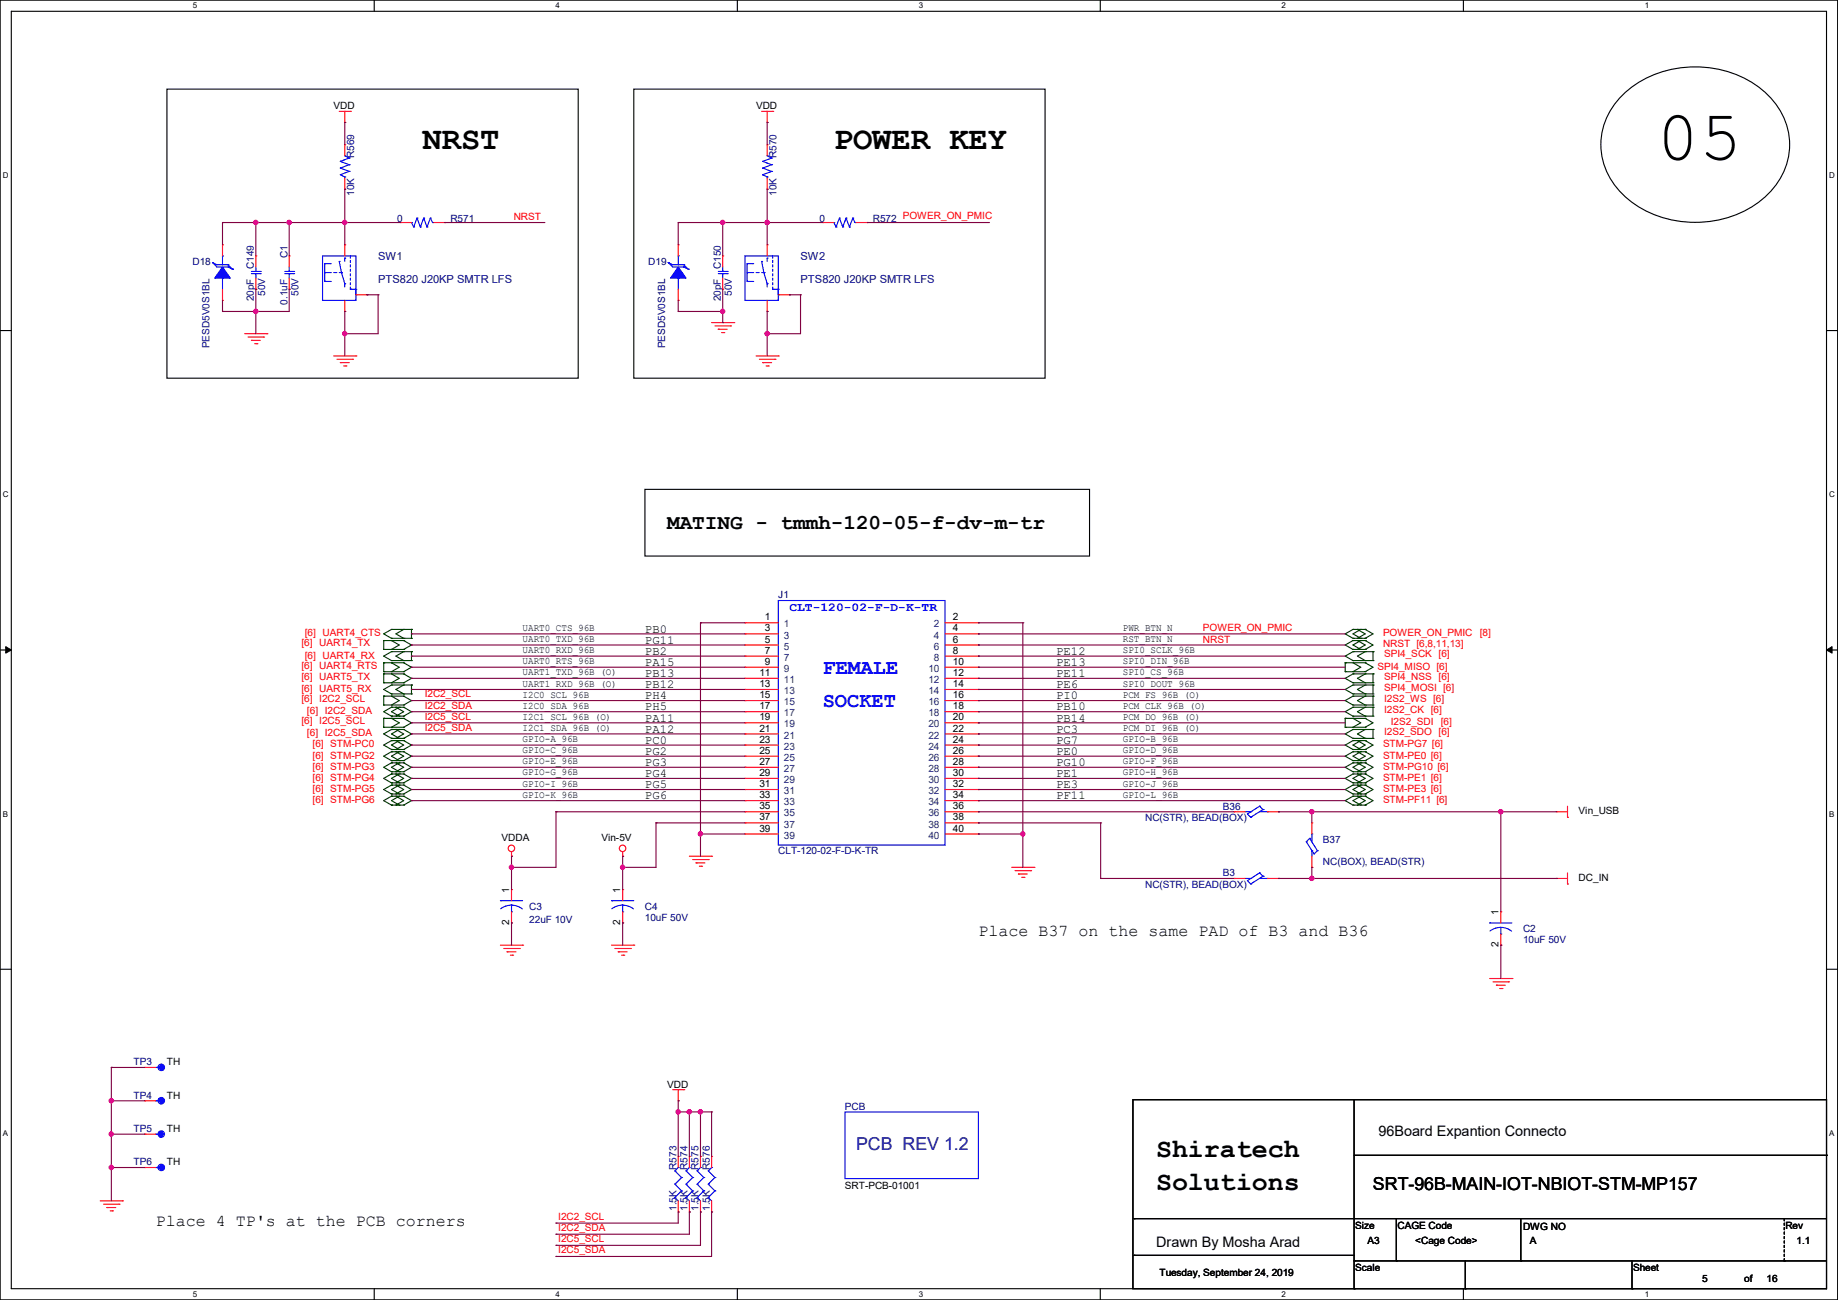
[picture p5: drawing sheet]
<svg xmlns="http://www.w3.org/2000/svg" width="420mm" height="297mm" viewBox="0 0 420 297" stroke-linecap="round" stroke-linejoin="round" font-family="sans-serif">
<path d="M0 0h419.9v297h-419.9zM2.6 2.6h414.8v291.8h-414.8z" fill="none" stroke="#000" stroke-width=".25"/>
<g fill="#fff">
<path d="M44 .3h1v2h-1z"/>
<path d="M44 294.7h1v2h-1z"/>
</g>
<path d="M85.5 0v2.6M85.5 294.4v2.6" fill="none" stroke="#000" stroke-width=".25"/>
<g fill="#fff">
<path d="M127 .3h.9v2h-.9z"/>
<path d="M127 294.7h.9v2h-.9z"/>
</g>
<path d="M168.5 0v2.6M168.5 294.4v2.6" fill="none" stroke="#000" stroke-width=".25"/>
<g fill="#fff">
<path d="M209.9 .3h1v2h-1z"/>
<path d="M209.9 294.7h1v2h-1z"/>
</g>
<path d="M251.4 0v2.6M251.4 294.4v2.6" fill="none" stroke="#000" stroke-width=".25"/>
<g fill="#fff">
<path d="M292.9 .3h.9v2h-.9z"/>
<path d="M292.9 294.7h.9v2h-.9z"/>
</g>
<path d="M334.4 0v2.6M334.4 294.4v2.6" fill="none" stroke="#000" stroke-width=".25"/>
<g fill="#fff">
<path d="M375.8 .3h1v2h-1z"/>
<path d="M375.8 294.7h1v2h-1z"/>
<path d="M.7 39h1.2v2h-1.2z"/>
<path d="M418 39h1.3v2h-1.3z"/>
<path d="M.7 112h1.2v2h-1.2z"/>
<path d="M418 112h1.3v2h-1.3z"/>
</g>
<path d="M0 75.5h2.6M417.4 75.5h2.5" fill="none" stroke="#000" stroke-width=".25"/>
<g fill="#fff">
<path d="M.7 185h1.2v1.9h-1.2z"/>
<path d="M418 185h1.2v1.9h-1.2z"/>
</g>
<path d="M0 148.5h2.6M417.4 148.5h2.5" fill="none" stroke="#000" stroke-width=".25"/>
<path d="M1.3 147.7l1.3 .8-1.3 .7zM417.4 148.5l1.2-.8v1.5z" fill="#000" stroke="#000" stroke-width=".23"/>
<g fill="#fff">
<path d="M.7 257.9h1.2v2h-1.2z"/>
<path d="M418 257.9h1.2v2h-1.2z"/>
</g>
<g fill="none" stroke="#000" stroke-width=".25">
<path d="M38.1 20.4h94v66h-94zM144.8 20.4h94v66h-94zM370.9 21.6a24.7 24.7 0 0 1 33 0 15.5 15.5 0 0 1-1.3 24 24.8 24.8 0 0 1-31.7-1.1 15.4 15.4 0 0 1 0-22.9zM147.4 111.8h101.6v15.2h-101.6zM0 221.4h2.6M417.4 221.4h2.5M258.9 251.2h158.5v43.2h-158.5zM309.4 251.2v43.2M259.1 278.4h.1M259.1 278.4h158.3M309.4 263.9h108M319.1 278.4v9.7"/>
<path d="M347.5 278.4v9.7M417.4 263.9h.1M259.1 286.8h.1M259.1 286.8h50.3M309.4 288.1h.1M309.4 294.4h.1M309.4 288.1h108M319.1 288.1h.1M334.8 294.4h.1M334.8 288.1v6.3M347.5 288.1h.1M372.9 294.4h.1"/>
<path d="M372.9 288.1v6.3"/>
</g>
<g fill="none" stroke="#f00" stroke-width=".25">
<path d="M77.5 25.4h2.6M78.8 28h.1M78.8 33.1h.1M78.8 25.4v2.6M78.8 33.1v2.5M80.1 25.4h.1M174 25.4h2.6M175.3 28h.1M175.3 33.1h.1M175.3 25.4v2.6M175.3 33.1v2.5M176.6 25.4h.1"/>
<path d="M50.8 55.9h.1M50.8 55.9v2.6M58.5 58.5h.1M58.5 58.5v2.5M66.1 58.5h.1M66.1 58.5v2.5M78.8 43.2h.1M78.8 55.9h.1M78.8 40.7v2.5M78.8 55.9v2.6M91.5 50.8h.1M91.5 50.8h2.5"/>
<path d="M99.1 50.8h2.5M101.6 50.8h.1M155 55.9h.1M155 55.9v2.6M165.1 58.5h.1M165.1 58.5v2.5M175.3 55.9h.1M175.3 43.2h.1M175.3 40.7v2.5M175.3 55.9v2.6M188 50.8h.1M188 50.8h2.5"/>
<path d="M195.6 50.8h2.6M198.2 50.8h.1M50.8 68.6h.1M50.8 66.1v2.5M55.9 76.2h5.1M56.7 77h3.5M57.4 77.8h.1M57.4 77.8h2.1M58.2 78.5h.5M58.5 66.1h.1M58.5 63.5v2.6M58.7 78.5h.1"/>
<path d="M60.2 77h.1M61 76.2h.1M66.1 66.1h.1M66.1 63.5v2.6M78.8 71.2h.1M78.8 68.6v2.6M81.3 67.4h2.6M83.9 67.4h.1M155 68.6h.1M155 66.1v2.5M162.6 73.7h5.1M163.4 74.5h3.5"/>
<path d="M164.1 75.2h.1M164.1 75.2h2.1M164.9 76h.5M165.1 66.1h.1M165.1 63.5v2.6M165.4 76h.1M166.9 74.5h.1M167.7 73.7h.1M175.3 71.2h.1M175.3 68.6v2.6M177.8 67.4h2.6M180.4 67.4h.1"/>
<path d="M76.2 81.3h5.1M77 82.1h3.6M77.8 82.8h.1M77.8 82.8h2M78.5 83.6h.5M79 83.6h.1M80.6 82.1h.1M81.3 81.3h.1M172.8 81.3h5M173.5 82.1h3.6M174.3 82.8h.1M174.3 82.8h2"/>
<path d="M175 83.6h.6M175.6 83.6h.1M177.1 82.1h.1M177.8 81.3h.1M170.2 142.3h.1M170.2 144.8h.1M170.2 147.4h.1M170.2 149.9h.1M170.2 152.4h.1M170.2 155h.1M170.2 157.5h.1M170.2 142.3h7.6"/>
<path d="M170.2 144.8h7.6M170.2 147.4h7.6M170.2 149.9h7.6M170.2 152.4h7.6M170.2 155h7.6M170.2 157.5h7.6M215.9 142.3h7.7M215.9 144.8h7.7M215.9 147.4h7.7M215.9 149.9h7.7M215.9 152.4h7.7M215.9 155h7.7"/>
<path d="M215.9 157.5h7.7M223.6 142.3h.1M223.6 144.8h.1M223.6 147.4h.1M223.6 149.9h.1M223.6 152.4h.1M223.6 155h.1M223.6 157.5h.1M170.2 160.1h.1M170.2 162.6h.1M170.2 165.1h.1M170.2 167.7h.1"/>
<path d="M170.2 170.2h.1M170.2 172.8h.1M170.2 175.3h.1M170.2 177.8h.1M170.2 160.1h7.6M170.2 162.6h7.6M170.2 165.1h7.6M170.2 167.7h7.6M170.2 170.2h7.6M170.2 172.8h7.6M170.2 175.3h7.6M170.2 177.8h7.6"/>
<path d="M215.9 160.1h7.7M215.9 162.6h7.7M215.9 165.1h7.7M215.9 167.7h7.7M215.9 170.2h7.7M215.9 172.8h7.7M215.9 175.3h7.7M215.9 177.8h7.7M223.6 160.1h.1M223.6 162.6h.1M223.6 165.1h.1M223.6 167.7h.1"/>
<path d="M223.6 170.2h.1M223.6 172.8h.1M223.6 175.3h.1M223.6 177.8h.1M116.9 195.6h.1M116.9 194.6v1M142.3 195.6h.1M142.3 194.6v1M157.5 195.6h5.1M158.3 196.4h3.5M159 197.1h.1M159 197.1h2.1"/>
<path d="M159.8 197.9h.5M160.3 197.9h.1M161.8 196.4h.1M162.6 195.6h.1M170.2 180.4h.1M170.2 182.9h.1M170.2 185.5h.1M170.2 188h.1M170.2 190.5h.1M170.2 185.5h7.6M170.2 180.4h7.6M170.2 182.9h7.6"/>
<path d="M170.2 188h7.6M170.2 190.5h7.6M215.9 185.5h7.7M215.9 180.4h7.7M215.9 182.9h7.7M215.9 188h7.7M215.9 190.5h7.7M223.6 180.4h.1M223.6 182.9h.1M223.6 185.5h.1M223.6 188h.1M223.6 190.5h.1"/>
<path d="M231.2 198.2h5.1M231.9 198.9h3.6M232.7 199.7h.1M232.7 199.7h2M235.5 198.9h.1M236.3 198.2h.1M282 185.5h.1M282 185.5h2.5M289.6 185.5h2.5M292.1 185.5h.1M299.8 198.2h.1M299.8 188h.1"/>
<path d="M299.8 188v2.5M299.8 195.6v2.6M355.6 185.5h.1M355.6 185.5h2.6M358.2 186.7h.1M358.2 184.2v2.5M358.2 199.4v2.6M114.3 215.9h5.1M115.1 216.7h3.6M115.9 217.5h.1M115.9 217.5h2M116.6 218.2h.5"/>
<path d="M116.9 203.2h.1M116.9 210.9h.1M116.9 203.2v2.6M116.9 208.3v2.6M117.1 218.2h.1M118.7 216.7h.1M119.4 215.9h.1M139.7 215.9h5.1M140.5 216.7h3.6M141.3 217.5h.1M141.3 217.5h2M142 218.2h.5"/>
<path d="M142.3 203.2h.1M142.3 210.9h.1M142.3 203.2v2.6M142.3 208.3v2.6M142.5 218.2h.1M144.1 216.7h.1M144.8 215.9h.1M233.5 200.4h.5M234 200.4h.1M282 200.7h.1M282 200.7h2.5M289.6 200.7h2.5"/>
<path d="M292.1 200.7h.1M342.9 208.3h.1M342.9 215.9h.1M342.9 208.3v2.6M342.9 213.4v2.5M355.6 200.7h.1M355.6 200.7h2.6M358.2 202h.1M340.4 223.6h5.1M341.2 224.3h3.5M341.9 225.1h.1M341.9 225.1h2.1"/>
<path d="M342.7 225.8h.5M343.2 225.8h.1M344.7 224.3h.1M345.5 223.6h.1M33.1 251.5h.1M33.1 259.1h.1M33.1 243.9h.1M33.1 251.5h2.5M33.1 259.1h2.5M33.1 243.9h2.5M153.7 249h2.6M155 251.5h.1"/>
<path d="M155 249v2.5M156.3 249h.1M22.9 274.4h5.1M23.7 275.1h3.5M24.4 275.9h.1M24.4 275.9h2.1M25.2 276.6h.5M25.7 276.6h.1M27.2 275.1h.1M28 274.4h.1M33.1 266.7h.1M33.1 266.7h2.5"/>
<path d="M155 276.9h.1M155 264.2h.1M155 264.2v2.5M155 274.4v2.5M157.5 276.9h.1M157.5 264.2h.1M157.5 264.2v2.5M157.5 274.4v2.5M160.1 276.9h.1M160.1 264.2h.1M160.1 264.2v2.5M160.1 274.4v2.5"/>
<path d="M162.6 276.9h.1M162.6 264.2h.1M162.6 264.2v2.5M162.6 274.4v2.5"/>
<circle cx="116.9" cy="193.8" r=".74"/>
<circle cx="142.3" cy="193.8" r=".74"/>
</g>
<g fill="none" stroke="#004000" stroke-width=".25">
<path d="M87.7 159h.1M87.7 151.4h.1M87.7 153.5h.1M87.7 146.3h.1M87.7 148.4h.1M87.7 154h.1M87.7 156h.1M87.7 146.3v2.1M87.7 151.4v2.1M87.7 154v2M87.7 159v2.1M87.7 159h4.5"/>
<path d="M87.7 154h4.5M87.7 156h4.5M87.7 146.3h4.5M87.7 148.4h4.5M87.7 151.4h4.5M87.7 153.5h4.5M89.5 159h.1M89.5 143.8h.1M89.5 145.8h.1M89.5 151.4h.1M89.5 153.5h.1M89.5 146.3h.1"/>
<path d="M89.5 148.4h.1M89.5 148.9h.1M89.5 150.9h.1M89.5 156.5h.1M89.5 158.5h.1M89.5 154h.1M89.5 156h.1M89.5 159l1.7 1.1-1.7 1M89.5 148.9h4.5M89.5 150.9h4.5M89.5 143.8h4.5M89.5 145.8h4.5"/>
<path d="M89.5 143.8l-1.8 1 1.8 1M89.5 151.4l1.7 1-1.7 1.1M89.5 146.3l1.7 1.1-1.7 1M89.5 148.9l-1.8 1 1.8 1M89.5 156.5l-1.8 1 1.8 1M89.5 156.5h4.5M89.5 158.5h4.5M89.5 154l1.7 1-1.7 1M92.2 159h.1M92.2 143.8h.1M92.2 145.8h.1M92.2 151.4h.1"/>
<path d="M92.2 153.5h.1M92.2 146.3h.1M92.2 148.4h.1M92.2 148.9h.1M92.2 150.9h.1M92.2 156.5h.1M92.2 158.5h.1M92.2 154h.1M92.2 156h.1M92.2 159l1.8 1.1-1.8 1M92.2 143.8l-1.7 1 1.7 1M92.2 151.4l1.8 1-1.8 1.1"/>
<path d="M92.2 146.3l1.8 1.1-1.8 1M92.2 148.9l-1.7 1 1.7 1M92.2 156.5l-1.7 1 1.7 1M92.2 154l1.8 1-1.8 1M94 143.8h.1M94 145.8h.1M94 148.9h.1M94 150.9h.1M94 156.5h.1M94 158.5h.1M94 143.8v2M94 148.9v2"/>
<path d="M94 156.5v2M307.4 151.4h.1M307.4 153.5h.1M307.4 151.4v2.1M307.4 151.4h4.6M307.4 153.5h4.6M309.2 148.9h.1M309.2 150.9h.1M309.2 154h.1M309.2 156h.1M309.2 159h.1M309.2 143.8h.1"/>
<path d="M309.2 145.8h.1M309.2 146.3h.1M309.2 148.4h.1M309.2 156.5h.1M309.2 158.5h.1M309.2 151.4h.1M309.2 153.5h.1M309.2 159h4.5M309.2 148.9l-1.8 1 1.8 1M309.2 148.9h4.5M309.2 150.9h4.5M309.2 154l-1.8 1 1.8 1"/>
<path d="M309.2 154h4.5M309.2 156h4.5M309.2 159l-1.8 1.1 1.8 1M309.2 143.8l-1.8 1 1.8 1M309.2 143.8h2.8M309.2 145.8h2.8M309.2 146.3l-1.8 1.1 1.8 1M309.2 146.3h2.8M309.2 148.4h2.8M309.2 156.5h4.5M309.2 158.5h4.5M309.2 156.5l-1.8 1 1.8 1"/>
<path d="M309.2 151.4l1.7 1-1.7 1.1M310.2 143.8h.1M310.2 145.8h.1M310.2 146.3h.1M310.2 148.4h.1M310.2 143.8l1.8 1-1.8 1M310.2 146.3l1.8 1.1-1.8 1M310.9 143.8h.1M310.9 145.8h.1M310.9 146.3h.1M310.9 148.4h.1M310.9 143.8l-1.7 1 1.7 1"/>
<path d="M310.9 146.3l-1.7 1.1 1.7 1M312 148.9h.1M312 150.9h.1M312 154h.1M312 156h.1M312 159h.1M312 143.8h.1M312 145.8h.1M312 146.3h.1M312 148.4h.1M312 156.5h.1M312 158.5h.1"/>
<path d="M312 151.4h.1M312 153.5h.1M312 148.9l-1.8 1 1.8 1M312 154l-1.8 1 1.8 1M312 159l-1.8 1.1 1.8 1M312 143.8l1.7 1-1.7 1M312 146.3l1.7 1.1-1.7 1M312 156.5l-1.8 1 1.8 1M312 151.4l1.7 1-1.7 1.1M313.7 148.9h.1M313.7 150.9h.1M313.7 154h.1"/>
<path d="M313.7 156h.1M313.7 159h.1M313.7 156.5h.1M313.7 158.5h.1M313.7 148.9v2M313.7 154v2M313.7 156.5v2M313.7 159v2.1M87.7 161.1h.1M87.7 164.1h.1M87.7 166.2h.1M87.7 164.1v2.1"/>
<path d="M87.7 161.1h4.5M87.7 164.1h4.5M87.7 166.2h4.5M89.5 161.6h.1M89.5 163.6h.1M89.5 166.7h.1M89.5 168.7h.1M89.5 161.1h.1M89.5 164.1h.1M89.5 166.2h.1M89.5 169.2h.1M89.5 171.2h.1"/>
<path d="M89.5 171.7h.1M89.5 173.8h.1M89.5 174.3h.1M89.5 176.3h.1M89.5 176.8h.1M89.5 178.9h.1M89.5 179.4h.1M89.5 161.6h2.7M89.5 163.6h2.7M89.5 161.6l-1.8 1 1.8 1M89.5 166.7h2.7M89.5 168.7h2.7"/>
<path d="M89.5 166.7l-1.8 1 1.8 1M89.5 164.1l1.7 1-1.7 1.1M89.5 169.2h2.7M89.5 171.2h2.7M89.5 169.2l-1.8 1 1.8 1M89.5 171.7h2.7M89.5 173.8h2.7M89.5 171.7l-1.8 1.1 1.8 1M89.5 174.3h2.7M89.5 176.3h2.7M89.5 174.3l-1.8 1 1.8 1M89.5 176.8h2.7"/>
<path d="M89.5 178.9h2.7M89.5 176.8l-1.8 1 1.8 1.1M89.5 179.4h2.7M89.5 179.4l-1.8 1 1.8 1M90.5 161.6h.1M90.5 163.6h.1M90.5 166.7h.1M90.5 168.7h.1M90.5 169.2h.1M90.5 171.2h.1M90.5 171.7h.1M90.5 173.8h.1"/>
<path d="M90.5 174.3h.1M90.5 176.3h.1M90.5 176.8h.1M90.5 178.9h.1M90.5 179.4h.1M90.5 161.6l1.7 1-1.7 1M90.5 166.7l1.7 1-1.7 1M90.5 169.2l1.7 1-1.7 1M90.5 171.7l1.7 1.1-1.7 1M90.5 174.3l1.7 1-1.7 1M90.5 176.8l1.7 1-1.7 1.1M90.5 179.4l1.7 1-1.7 1"/>
<path d="M91.2 161.6h.1M91.2 163.6h.1M91.2 166.7h.1M91.2 168.7h.1M91.2 169.2h.1M91.2 171.2h.1M91.2 171.7h.1M91.2 173.8h.1M91.2 174.3h.1M91.2 176.3h.1M91.2 176.8h.1M91.2 178.9h.1"/>
<path d="M91.2 179.4h.1M91.2 161.6l-1.7 1 1.7 1M91.2 166.7l-1.7 1 1.7 1M91.2 169.2l-1.7 1 1.7 1M91.2 171.7l-1.7 1.1 1.7 1M91.2 174.3l-1.7 1 1.7 1M91.2 176.8l-1.7 1 1.7 1.1M91.2 179.4l-1.7 1 1.7 1M92.2 161.6h.1M92.2 163.6h.1M92.2 166.7h.1M92.2 168.7h.1"/>
<path d="M92.2 161.1h.1M92.2 164.1h.1M92.2 166.2h.1M92.2 169.2h.1M92.2 171.2h.1M92.2 171.7h.1M92.2 173.8h.1M92.2 174.3h.1M92.2 176.3h.1M92.2 176.8h.1M92.2 178.9h.1M92.2 179.4h.1"/>
<path d="M92.2 161.6l1.8 1-1.8 1M92.2 166.7l1.8 1-1.8 1M92.2 164.1l1.8 1-1.8 1.1M92.2 169.2l1.8 1-1.8 1M92.2 171.7l1.8 1.1-1.8 1M92.2 174.3l1.8 1-1.8 1M92.2 176.8l1.8 1-1.8 1.1M92.2 179.4l1.8 1-1.8 1M307.4 164.1h.1M307.4 166.2h.1M307.4 164.1h4.6M307.4 166.2h4.6"/>
<path d="M307.4 164.1v2.1M309.2 169.2h.1M309.2 171.2h.1M309.2 171.7h.1M309.2 173.8h.1M309.2 174.3h.1M309.2 176.3h.1M309.2 176.8h.1M309.2 178.9h.1M309.2 161.6h.1M309.2 163.6h.1M309.2 166.7h.1"/>
<path d="M309.2 168.7h.1M309.2 164.1h.1M309.2 166.2h.1M309.2 161.1h.1M309.2 179.4h.1M309.2 161.6h4.5M309.2 163.6h4.5M309.2 166.7h4.5M309.2 168.7h4.5M309.2 161.1h4.5M309.2 169.2h2.8M309.2 171.2h2.8"/>
<path d="M309.2 171.7h2.8M309.2 173.8h2.8M309.2 174.3h2.8M309.2 176.3h2.8M309.2 176.8h2.8M309.2 178.9h2.8M309.2 179.4h2.8M309.2 169.2l-1.8 1 1.8 1M309.2 171.7l-1.8 1.1 1.8 1M309.2 174.3l-1.8 1 1.8 1M309.2 176.8l-1.8 1 1.8 1.1M309.2 161.6l-1.8 1 1.8 1"/>
<path d="M309.2 166.7l-1.8 1 1.8 1M309.2 164.1l1.7 1-1.7 1.1M309.2 179.4l-1.8 1 1.8 1M310.2 169.2h.1M310.2 171.2h.1M310.2 171.7h.1M310.2 173.8h.1M310.2 174.3h.1M310.2 176.3h.1M310.2 176.8h.1M310.2 178.9h.1M310.2 179.4h.1"/>
<path d="M310.2 169.2l1.8 1-1.8 1M310.2 171.7l1.8 1.1-1.8 1M310.2 174.3l1.8 1-1.8 1M310.2 176.8l1.8 1-1.8 1.1M310.2 179.4l1.8 1-1.8 1M310.9 169.2h.1M310.9 171.2h.1M310.9 171.7h.1M310.9 173.8h.1M310.9 174.3h.1M310.9 176.3h.1M310.9 176.8h.1"/>
<path d="M310.9 178.9h.1M310.9 179.4h.1M310.9 169.2l-1.7 1 1.7 1M310.9 171.7l-1.7 1.1 1.7 1M310.9 174.3l-1.7 1 1.7 1M310.9 176.8l-1.7 1 1.7 1.1M310.9 179.4l-1.7 1 1.7 1M312 169.2h.1M312 171.2h.1M312 171.7h.1M312 173.8h.1M312 174.3h.1"/>
<path d="M312 176.3h.1M312 176.8h.1M312 178.9h.1M312 161.6h.1M312 163.6h.1M312 166.7h.1M312 168.7h.1M312 164.1h.1M312 166.2h.1M312 161.1h.1M312 179.4h.1M312 169.2l1.7 1-1.7 1"/>
<path d="M312 171.7l1.7 1.1-1.7 1M312 174.3l1.7 1-1.7 1M312 176.8l1.7 1-1.7 1.1M312 161.6l-1.8 1 1.8 1M312 166.7l-1.8 1 1.8 1M312 164.1l1.7 1-1.7 1.1M312 179.4l1.7 1-1.7 1M313.7 161.6h.1M313.7 163.6h.1M313.7 166.7h.1M313.7 168.7h.1M313.7 161.1h.1"/>
<path d="M313.7 161.6v2M313.7 166.7v2M89.5 181.4h.1M89.5 181.9h.1M89.5 183.9h.1M89.5 181.4h2.7M89.5 181.9h2.7M89.5 183.9h2.7M89.5 181.9l-1.8 1 1.8 1M90.5 181.4h.1M90.5 181.9h.1M90.5 183.9h.1"/>
<path d="M90.5 181.9l1.7 1-1.7 1M91.2 181.4h.1M91.2 181.9h.1M91.2 183.9h.1M91.2 181.9l-1.7 1 1.7 1M92.2 181.4h.1M92.2 181.9h.1M92.2 183.9h.1M92.2 181.9l1.8 1-1.8 1M309.2 181.4h.1M309.2 181.9h.1M309.2 183.9h.1"/>
<path d="M309.2 181.4h2.8M309.2 181.9h2.8M309.2 183.9h2.8M309.2 181.9l-1.8 1 1.8 1M310.2 181.4h.1M310.2 181.9h.1M310.2 183.9h.1M310.2 181.9l1.8 1-1.8 1M310.9 181.4h.1M310.9 181.9h.1M310.9 183.9h.1M310.9 181.9l-1.7 1 1.7 1"/>
<path d="M312 181.4h.1M312 181.9h.1M312 183.9h.1M312 181.9l1.7 1-1.7 1"/>
</g>
<path d="M407.7 278.4v9.7M407.7 288.1h.1" fill="none" stroke="#000" stroke-width=".25" stroke-dasharray=".5"/>
<g fill="none" stroke="#00f" stroke-width=".25">
<path d="M77.8 39.9h.1M77.8 38.4h.1M77.8 36.9h.1M77.8 39.9l1 .5M77.8 38.4l2 .8M77.8 36.9l2 .7M78.8 35.6h.1M78.8 35.6l1 .5M79.8 39.2h.1M79.8 37.6h.1M79.8 36.1h.1M79.8 39.2l-2 .7"/>
<path d="M79.8 37.6l-2 .8M79.8 36.1l-2 .8M174.3 39.9h.1M174.3 38.4h.1M174.3 36.9h.1M174.3 39.9l1 .5M174.3 38.4l2 .8M174.3 36.9l2 .7M175.3 35.6h.1M175.3 35.6l1 .5M176.3 39.2h.1M176.3 37.6h.1"/>
<path d="M176.3 36.1h.1M176.3 39.2l-2 .7M176.3 37.6l-2 .8M176.3 36.1l-2 .8M48.6 60h.1M48.6 60l1 .5h2.5M48.6 60l1 1h2.5M50.8 58.5h.1M50.8 58.5v2M73.7 58.5h7.6v10.1h-7.6zM77.5 59.7h.1M77.5 59.7l.5 2.6"/>
<path d="M78.8 40.4h.1M78.8 59h.1M78.8 40.4v.3M78.8 59v.7M94 50.8h.1M94 50.8l.5 1.1M94.5 51.9h.1M95.3 49.8h.1M95.3 49.8l.8 2.1M95.3 49.8l-.8 2.1M96.1 51.9h.1M96.8 49.8h.1"/>
<path d="M96.8 49.8l.8 2.1M96.8 49.8l-.7 2.1M97.6 51.9h.1M98.3 49.8h.1M98.3 49.8l.5 1M98.3 49.8l-.7 2.1M98.8 50.8h.1M98.8 50.8h.3M152.7 60h.1M152.7 60l1 .5h2.6M152.7 60l1 1h2.6M155 58.5h.1"/>
<path d="M155 58.5v2M170.2 58.5h7.6v10.1h-7.6zM174 59.7h.1M174 59.7l.5 2.6M175.3 59h.1M175.3 40.4h.1M175.3 40.4v.3M175.3 59v.7M190.5 50.8h.1M190.5 50.8l.6 1.1M191.1 51.9h.1M191.8 49.8h.1"/>
<path d="M191.8 49.8l.8 2.1M191.8 49.8l-.7 2.1M192.6 51.9h.1M193.3 49.8h.1M193.3 49.8l.8 2.1M193.3 49.8l-.7 2.1M194.1 51.9h.1M194.9 49.8h.1M194.9 49.8l.5 1M194.9 49.8l-.8 2.1M195.4 50.8h.1M195.4 50.8h.2"/>
<path d="M50.8 63.5h.1M50.8 63.5v2.6M52.1 60.5h.1M52.1 61h.1M52.1 60.5l1 1M52.1 61l1 .5M53.1 61.5h.1M57.4 62h2.1M57.4 62.5h2.1M58.5 62h.1M58.5 62.5h.1M58.5 61v1"/>
<path d="M58.5 62.5v1M59.5 62h.1M59.5 62.5h.1M65.1 62h2M65.1 62.5h2M66.1 62h.1M66.1 62.5h.1M66.1 61v1M66.1 62.5v1M67.1 62h.1M67.1 62.5h.1M74.2 62.3h.1"/>
<path d="M74.2 64.3h.1M74.2 64.3h1.3M74.2 62.3h1.3M75.5 60.2h.1M75.5 64.3h.1M75.5 62.3h.1M75.5 60.2h-1.3v4.1M76.2 62.3h.6M76.8 62.3h.1M77.5 62.3h.5M78 62.3h.1M78 62.3l.8 2.5"/>
<path d="M78.8 64.8h.1M78.8 64.8v.8M80.1 66.1h1.2M81.3 66.1h.1M81.3 67.4h.1M81.3 66.1v1.3M155 63.5h.1M155 63.5v2.6M156.3 60.5h.1M156.3 61h.1M156.3 60.5l1 1M156.3 61l1 .5"/>
<path d="M157.3 61.5h.1M164.1 62h2.1M164.1 62.5h2.1M165.1 62h.1M165.1 62.5h.1M165.1 61v1M165.1 62.5v1M166.2 62h.1M166.2 62.5h.1M170.7 62.3h.1M170.7 64.3h.1M170.7 64.3h1.3"/>
<path d="M170.7 62.3h1.3M172 60.2h.1M172 64.3h.1M172 62.3h.1M172 60.2h-1.3v4.1M172.8 62.3h.5M173.3 62.3h.1M174 62.3h.5M174.5 62.3h.1M174.5 62.3l.8 2.5M175.3 64.8h.1M175.3 64.8v.8"/>
<path d="M176.6 66.1h1.2M177.8 66.1h.1M177.8 67.4h.1M177.8 66.1v1.3M177.8 137.2h38.1v55.9h-38.1zM284.5 185.5h1.3M285.8 186.7h.1M285.8 185.5h.1M287.8 199.4h.1M287.8 184.2h.1M287.8 199.4l-2.8 1.8 .8 .8M287.8 199.4l.8 .8"/>
<path d="M287.8 184.2l-2.8 1.8 .8 .7M287.8 184.2l.8 .8M287.8 185.5h1.8M288.6 185h.1M288.6 185l-2.8 1.7M289.6 185.5h.1M298.5 192.3h.1M298.5 192.3l1.8 2.8 .7-.7M299.3 191.6h.1M299.3 191.6l1.7 2.8M299.3 191.6l-.8 .7M299.8 194.4h.1"/>
<path d="M299.8 190.5h.1M299.8 190.5v1.8M299.8 194.4v1.2M301 194.4h.1M114.3 205.8h.1M114.3 205.8h5.1M116.9 206.8l1.5 .3 .9 .6M116.9 208.3h.1M116.9 206.8l-1.1 .1-1.4 .7M116.9 206.8v1.5M139.7 205.8h.1M139.7 205.8h5.1"/>
<path d="M142.3 206.8l1.5 .3 .9 .6M142.3 208.3h.1M142.3 206.8l-1.1 .1-1.4 .7M142.3 206.8v1.5M284.5 200.7h1.3M285.8 202h.1M285.8 200.7h.1M287.8 200.7h1.8M288.6 200.2h.1M288.6 200.2l-2.8 1.8M289.6 200.7h.1M340.4 210.9h.1"/>
<path d="M340.4 210.9h5.1M342.9 211.9l1.6 .3 .9 .5M342.9 213.4h.1M342.9 211.9l-1 .1-1.4 .7M342.9 211.9v1.5M35.6 251.5h.1M35.6 259.1h.1M35.6 243.9h.1M35.6 251.5h.5M35.6 259.1h.5M35.6 243.9h.5M193.1 254h30.5v15.3h-30.5z"/>
<path d="M35.6 266.7h.1M35.6 266.7h.5M154.2 273.6h.1M154.2 270.6h.1M154.2 267.5h.1M154.2 273.6l.8 .8M154.2 270.6l1.5 1.5M154.2 267.5l1.5 1.5M155 266.7h.1M155 266.7l-.8 .8M155.7 272.1h.1M155.7 269h.1"/>
<path d="M155.7 272.1l-1.5 1.5M155.7 269l-1.5 1.6M156.8 273.6h.1M156.8 270.6h.1M156.8 267.5h.1M156.8 273.6l.7 .8M156.8 270.6l1.5 1.5M156.8 267.5l1.5 1.5M157.5 266.7h.1M157.5 266.7l-.7 .8M158.3 272.1h.1M158.3 269h.1"/>
<path d="M158.3 272.1l-1.5 1.5M158.3 269l-1.5 1.6M159.3 273.6h.1M159.3 270.6h.1M159.3 267.5h.1M159.3 273.6l.8 .8M159.3 270.6l1.5 1.5M159.3 267.5l1.5 1.5M160.1 266.7h.1M160.1 266.7l-.8 .8M160.8 272.1h.1M160.8 269h.1"/>
<path d="M160.8 272.1l-1.5 1.5M160.8 269l-1.5 1.6M161.8 273.6h.1M161.8 270.6h.1M161.8 267.5h.1M161.8 273.6l.8 .8M161.8 270.6l1.6 1.5M161.8 267.5l1.6 1.5M162.6 266.7h.1M162.6 266.7l-.8 .8M163.4 272.1h.1M163.4 269h.1"/>
<path d="M163.4 272.1l-1.6 1.5M163.4 269l-1.6 1.6"/>
<circle cx="36.9" cy="243.9" r=".74"/>
<circle cx="36.9" cy="251.5" r=".74"/>
<circle cx="36.9" cy="259.1" r=".74"/>
<circle cx="36.9" cy="266.7" r=".74"/>
</g>
<g fill="#00f" stroke="#00f" stroke-width=".25">
<path d="M50.8 61l1.8 2.5h-3.5z" fill-rule="evenodd"/>
<path d="M155 61l1.8 2.5h-3.6z" fill-rule="evenodd"/>
<circle cx="36.9" cy="251.5" r=".49"/>
<circle cx="36.9" cy="266.7" r=".49"/>
<circle cx="36.9" cy="259.1" r=".49"/>
<circle cx="36.9" cy="243.9" r=".49"/>
</g>
<path d="M80.1 58.5v7.6M176.6 58.5v7.6M80.1 66.1h.1M176.6 66.1h.1" fill="none" stroke="#00f" stroke-width=".25" stroke-dasharray=".5"/>
<g fill="none" stroke="#800040" stroke-width=".25">
<path d="M78.8 28h.1M78.8 28v5.1M175.3 28h.1M175.3 28v5.1M50.8 50.8h.1M50.8 50.8h40.7M50.8 50.8v5.1M58.5 50.8h.1M58.5 50.8v7.7M66.1 50.8h.1M66.1 50.8v7.7M78.8 43.2h.1"/>
<path d="M78.8 50.8h.1M78.8 43.2v12.7M101.6 50.8h.1M101.6 50.8h22.9M155 50.8h.1M155 50.8v5.1M155 50.8h33M165.1 50.8h.1M165.1 50.8v7.7M175.3 43.2h.1M175.3 50.8h.1M175.3 43.2v12.7"/>
<path d="M198.2 50.8h.1M198.2 50.8h27.9M50.8 71.2h.1M50.8 68.6v2.6M58.5 66.1h.1M58.5 71.2h.1M58.5 66.1v10.1M66.1 66.1h.1M66.1 66.1v5.1h-15.3M78.8 71.2h.1M78.8 76.2h.1M78.8 71.2v10.1"/>
<path d="M83.9 67.4h.1M83.9 67.4h2.5M86.4 67.4h.1M86.4 67.4v8.8h-7.6M155 71.2h.1M155 68.6v2.6M155 71.2h10.1M165.1 71.2h.1M165.1 73.7h.1M165.1 66.1v7.6M175.3 71.2h.1M175.3 76.2h.1"/>
<path d="M175.3 71.2v10.1M180.4 67.4h.1M180.4 67.4h2.5M182.9 67.4h.1M182.9 67.4v8.8h-7.6M94 144.8h.1M94 147.4h.1M94 149.9h.1M94 152.4h.1M94 155h.1M94 157.5h.1M94 144.8h76.2"/>
<path d="M94 147.4h76.2M94 149.9h76.2M94 152.4h76.2M94 155h76.2M94 157.5h76.2M160.1 142.3h.1M160.1 142.3v53.3M160.1 142.3h10.1M223.6 142.3h.1M223.6 144.8h.1M223.6 147.4h.1M223.6 149.9h.1"/>
<path d="M223.6 152.4h.1M223.6 155h.1M223.6 157.5h.1M223.6 142.3h10.1M223.6 144.8h83.8M223.6 147.4h83.8M223.6 149.9h83.8M223.6 152.4h83.8M223.6 155h83.8M223.6 157.5h83.8M233.7 142.3h.1M233.7 142.3v55.9"/>
<path d="M94 160.1h.1M94 162.6h.1M94 165.1h.1M94 167.7h.1M94 170.2h.1M94 172.8h.1M94 175.3h.1M94 177.8h.1M94 160.1h76.2M94 162.6h76.2M94 165.1h76.2M94 167.7h76.2"/>
<path d="M94 170.2h76.2M94 172.8h76.2M94 175.3h76.2M94 177.8h76.2M223.6 160.1h.1M223.6 162.6h.1M223.6 165.1h.1M223.6 167.7h.1M223.6 170.2h.1M223.6 172.8h.1M223.6 175.3h.1M223.6 177.8h.1"/>
<path d="M223.6 160.1h83.8M223.6 162.6h83.8M223.6 165.1h83.8M223.6 167.7h83.8M223.6 170.2h83.8M223.6 172.8h83.8M223.6 175.3h83.8M223.6 177.8h83.8M94 180.4h.1M94 182.9h.1M94 180.4h76.2M94 182.9h76.2"/>
<path d="M116.9 198.2h.1M116.9 195.6h.1M116.9 195.6v7.6M127 185.5h.1M127 185.5h43.2M127 185.5v12.7h-10.1M142.3 198.2h.1M142.3 195.6h.1M142.3 195.6v7.6M149.9 188h.1M149.9 188v10.2h-7.6M149.9 188h20.3"/>
<path d="M160.1 190.5h.1M160.1 190.5h10.1M223.6 190.5h.1M223.6 180.4h.1M223.6 182.9h.1M223.6 185.5h.1M223.6 188h.1M223.6 190.5h10.1M223.6 180.4h83.8M223.6 182.9h83.8M223.6 185.5h58.4M223.6 188h27.9"/>
<path d="M233.7 190.5h.1M251.5 188h.1M251.5 188v12.7M292.1 185.5h.1M292.1 185.5h63.5M299.8 198.2h.1M299.8 185.5h.1M299.8 185.5v2.5M299.8 198.2v2.5M342.9 185.5h.1M342.9 185.5v22.8M116.9 210.9h.1"/>
<path d="M116.9 210.9v5M142.3 210.9h.1M142.3 210.9v5M251.5 200.7h.1M251.5 200.7h30.5M292.1 200.7h.1M292.1 200.7h63.5M342.9 215.9h.1M342.9 215.9v7.7M355.6 200.7h.1M25.4 243.9h.1M25.4 251.5h.1"/>
<path d="M25.4 259.1h.1M25.4 243.9v30.5M25.4 243.9h7.7M25.4 251.5h7.7M25.4 259.1h7.7M155 251.5h.1M155 254h.1M155 251.5v12.7M155 254h7.6M157.5 254h.1M157.5 254v10.2M160.1 254h.1"/>
<path d="M160.1 254v10.2M162.6 254h.1M162.6 254v10.2M25.4 266.7h.1M25.4 266.7h7.7M127 279.4h.1M155 276.9h.1M155 276.9v2.5h-28M157.5 276.9h.1M157.5 276.9v5.1h-30.5M160.1 276.9h.1M160.1 276.9v7.6h-33.1"/>
<path d="M162.6 276.9h.1M162.6 276.9v10.2h-35.6M127 282h.1M127 284.5h.1M127 287.1h.1"/>
</g>
<g fill="#f0f" stroke="#f0f" stroke-width=".25">
<circle cx="160" cy="190.5" r=".49"/>
<circle cx="116.9" cy="198.1" r=".49"/>
<circle cx="142.3" cy="198.1" r=".49"/>
<circle cx="233.7" cy="190.5" r=".49"/>
<circle cx="155" cy="254" r=".49"/>
<circle cx="160" cy="254" r=".49"/>
<circle cx="157.5" cy="254" r=".49"/>
<circle cx="66.1" cy="50.8" r=".49"/>
<circle cx="78.8" cy="50.8" r=".49"/>
<circle cx="175.3" cy="50.8" r=".49"/>
<circle cx="25.4" cy="251.5" r=".49"/>
<circle cx="25.4" cy="266.7" r=".49"/>
<circle cx="25.4" cy="259.1" r=".49"/>
<circle cx="175.3" cy="76.2" r=".49"/>
<circle cx="78.8" cy="76.2" r=".49"/>
<circle cx="299.7" cy="200.7" r=".49"/>
<circle cx="342.9" cy="185.4" r=".49"/>
<circle cx="299.7" cy="185.4" r=".49"/>
<circle cx="165.1" cy="71.1" r=".49"/>
<circle cx="165.1" cy="50.8" r=".49"/>
<circle cx="58.4" cy="50.8" r=".49"/>
<circle cx="58.4" cy="71.1" r=".49"/>
</g>
<text font-size="16.3" x="378.5" y="36.4">05</text>
<g font-size="7.4">
<text x="96.6" y="34.1">NRST</text>
<text x="190.5" y="34.1">POWER KEY</text>
</g>
<g font-size="6.1">
<text x="264.2" y="264.2">Shiratech</text>
<text x="264.2" y="271.9">Solutions</text>
</g>
<text font-size="4.8" x="152.4" y="120.9">MATING - tmmh-120-05-f-dv-m-tr</text>
<g font-size="4.8" fill="#00f">
<text x="188" y="154">FEMALE</text>
<text x="188" y="161.6">SOCKET</text>
</g>
<text font-size="4.1" fill="#000080" x="195.6" y="262.8">PCB REV 1.2</text>
<text font-size="4.1" x="313.7" y="271.9">SRT-96B-MAIN-IOT-NBIOT-STM-MP157</text>
<g font-size="3.8">
<text x="223.6" y="214">Place B37 on the same PAD of B3 and B36</text>
<text x="35.6" y="280">Place 4 TP's at the PCB corners</text>
</g>
<g font-size="3.3">
<text x="315" y="259.5">96Board Expantion Connecto</text>
<text x="264.2" y="284.9">Drawn By Mosha Arad</text>
</g>
<text font-size="2.8" fill="#00f" x="180.4" y="139.5">CLT-120-02-F-D-K-TR</text>
<g font-size="2.8">
<text x="147.4" y="144.5">PB0</text>
<text x="147.4" y="149.6">PB2</text>
<text x="147.4" y="147.1">PG11</text>
<text x="241.3" y="149.6">PE12</text>
<text x="147.4" y="154.7">PB13</text>
<text x="147.4" y="152.1">PA15</text>
<text x="241.3" y="152.1">PE13</text>
<text x="241.3" y="154.7">PE11</text>
<text x="147.4" y="159.8">PH4</text>
<text x="147.4" y="157.2">PB12</text>
<text x="241.3" y="157.2">PE6</text>
<text x="241.3" y="159.8">PI0</text>
<text x="147.4" y="167.4">PA12</text>
<text x="147.4" y="164.8">PA11</text>
<text x="147.4" y="162.3">PH5</text>
<text x="241.3" y="167.4">PC3</text>
<text x="241.3" y="164.8">PB14</text>
<text x="241.3" y="162.3">PB10</text>
<text x="147.4" y="169.9">PC0</text>
<text x="147.4" y="172.5">PG2</text>
<text x="241.3" y="172.5">PE0</text>
<text x="241.3" y="169.9">PG7</text>
<text x="147.4" y="177.5">PG4</text>
<text x="147.4" y="175">PG3</text>
<text x="241.3" y="177.5">PE1</text>
<text x="241.3" y="175">PG10</text>
<text x="147.4" y="182.6">PG6</text>
<text x="147.4" y="180.1">PG5</text>
<text x="241.3" y="180.1">PE3</text>
<text x="241.3" y="182.6">PF11</text>
</g>
<g font-size="2.5" fill="#000080">
<text x="86.4" y="59.5">SW1</text>
<text x="182.9" y="59.5">SW2</text>
<text x="86.4" y="64.6">PTS820 J20KP SMTR LFS</text>
<text x="182.9" y="64.6">PTS820 J20KP SMTR LFS</text>
</g>
<g font-size="2.3">
<text x="76.2" y="25">VDD</text>
<text x="172.8" y="25">VDD</text>
<text x="174.8" y="141.7">1</text>
<text x="217.7" y="141.7">2</text>
<text x="119.4" y="144.1">UART0_CTS_96B</text>
<text x="119.4" y="146.7">UART0_TXD_96B</text>
<text x="119.4" y="149.2">UART0_RXD_96B</text>
<text x="174.8" y="144.3">3</text>
<text x="174.8" y="146.8">5</text>
<text x="174.8" y="149.4">7</text>
<text x="217.7" y="144.3">4</text>
<text x="217.7" y="146.8">6</text>
<text x="217.7" y="149.4">8</text>
<text x="256.6" y="144.1">PWR_BTN_N</text>
<text x="256.6" y="146.7">RST_BTN_N</text>
<text x="256.6" y="149.2">SPI0_SCLK_96B</text>
<text x="119.4" y="151.8">UART0_RTS_96B</text>
<text x="119.4" y="154.3">UART1_TXD_96B (O)</text>
<text x="173.5" y="154.4">11</text>
<text x="174.8" y="151.9">9</text>
<text x="217.7" y="151.9">10</text>
<text x="217.7" y="154.4">12</text>
<text x="256.6" y="151.8">SPI0_DIN_96B</text>
<text x="256.6" y="154.3">SPI0_CS_96B</text>
<text x="119.4" y="159.4">I2C0_SCL_96B</text>
<text x="119.4" y="156.8">UART1_RXD_96B (O)</text>
<text x="119.4" y="161.9">I2C0_SDA_96B</text>
<text x="173.5" y="157">13</text>
<text x="173.5" y="159.5">15</text>
<text x="217.7" y="157">14</text>
<text x="217.7" y="159.5">16</text>
<text x="256.6" y="156.8">SPI0_DOUT_96B</text>
<text x="256.6" y="159.4">PCM_FS_96B (O)</text>
<text x="256.6" y="161.9">PCM_CLK_96B (O)</text>
<text x="119.4" y="164.5">I2C1_SCL_96B (O)</text>
<text x="119.4" y="167">I2C1_SDA_96B (O)</text>
<text x="173.5" y="162.1">17</text>
<text x="173.5" y="164.6">19</text>
<text x="173.5" y="167.1">21</text>
<text x="217.7" y="162.1">18</text>
<text x="217.7" y="164.6">20</text>
<text x="217.7" y="167.1">22</text>
<text x="256.6" y="164.5">PCM_DO_96B (O)</text>
<text x="256.6" y="167">PCM_DI_96B (O)</text>
<text x="119.4" y="169.5">GPIO-A_96B</text>
<text x="119.4" y="172.1">GPIO-C_96B</text>
<text x="173.5" y="169.7">23</text>
<text x="173.5" y="172.2">25</text>
<text x="217.7" y="169.7">24</text>
<text x="217.7" y="172.2">26</text>
<text x="256.6" y="169.5">GPIO-B_96B</text>
<text x="256.6" y="172.1">GPIO-D_96B</text>
<text x="119.4" y="174.6">GPIO-E_96B</text>
<text x="119.4" y="177.2">GPIO-G_96B</text>
<text x="119.4" y="179.7">GPIO-I_96B</text>
<text x="173.5" y="174.8">27</text>
<text x="173.5" y="177.3">29</text>
<text x="173.5" y="179.8">31</text>
<text x="217.7" y="174.8">28</text>
<text x="217.7" y="177.3">30</text>
<text x="217.7" y="179.8">32</text>
<text x="256.6" y="174.6">GPIO-F_96B</text>
<text x="256.6" y="177.2">GPIO-H_96B</text>
<text x="256.6" y="179.7">GPIO-J_96B</text>
<text x="119.4" y="182.2">GPIO-K_96B</text>
<text x="173.5" y="182.4">33</text>
<text x="173.5" y="184.9">35</text>
<text x="217.7" y="182.4">34</text>
<text x="217.7" y="184.9">36</text>
<text x="256.6" y="182.2">GPIO-L_96B</text>
<text x="173.5" y="187.5">37</text>
<text x="173.5" y="190">39</text>
<text x="217.7" y="187.5">38</text>
<text x="217.7" y="190">40</text>
<text x="360.7" y="186">Vin_USB</text>
<text x="114.6" y="192.1">VDDA</text>
<text x="137.5" y="192.1">Vin-5V</text>
<text x="360.7" y="201.3">DC_IN</text>
<text x="116.3" y="204" transform="rotate(-90 116.3 204)">1</text>
<text x="141.7" y="204" transform="rotate(-90 141.7 204)">1</text>
<text x="342.4" y="209.1" transform="rotate(-90 342.4 209.1)">1</text>
<text x="116.3" y="211.4" transform="rotate(-90 116.3 211.4)">2</text>
<text x="141.7" y="211.4" transform="rotate(-90 141.7 211.4)">2</text>
<text x="342.4" y="216.5" transform="rotate(-90 342.4 216.5)">2</text>
<text x="38.1" y="243.4">TH</text>
<text x="38.1" y="251">TH</text>
<text x="152.4" y="248.5">VDD</text>
<text x="38.1" y="258.7">TH</text>
<text x="38.1" y="266.3">TH</text>
<text x="193.1" y="271.6">SRT-PCB-01001</text>
<text x="309.7" y="280.8">Size</text>
<text x="319.3" y="280.8">CAGE Code</text>
<text x="348" y="281">DWG NO</text>
<text x="408" y="280.8">Rev</text>
<text x="312.5" y="284.3">A3</text>
<text x="323.4" y="284.3">&lt;Cage Code&gt;</text>
<text x="349.6" y="284.3">A</text>
<text x="410.5" y="284.3">1.1</text>
<text x="265" y="291.4">Tuesday, September 24, 2019</text>
<text x="309.7" y="290.4">Scale</text>
<text x="373.2" y="290.4">Sheet</text>
<text x="388.9" y="292.9">5</text>
<text x="398.6" y="292.9">of</text>
<text x="403.7" y="292.9">16</text>
</g>
<g font-size="2.3" fill="#000080">
<text x="80.9" y="36.1" transform="rotate(-90 80.9 36.1)">R569</text>
<text x="177.4" y="36.1" transform="rotate(-90 177.4 36.1)">R570</text>
<text x="80.9" y="44.7" transform="rotate(-90 80.9 44.7)">10K</text>
<text x="177.4" y="44.7" transform="rotate(-90 177.4 44.7)">10K</text>
<text x="90.7" y="50.6">0</text>
<text x="102.9" y="50.6">R571</text>
<text x="187.2" y="50.6">0</text>
<text x="199.4" y="50.6">R572 POWER_ON_PMIC</text>
<text x="65.7" y="59" transform="rotate(-90 65.7 59)">C1</text>
<text x="44" y="60.5">D18</text>
<text x="58" y="61.5" transform="rotate(-90 58 61.5)">C149</text>
<text x="148.1" y="60.5">D19</text>
<text x="164.7" y="61.5" transform="rotate(-90 164.7 61.5)">C150</text>
<text x="58" y="68.9" transform="rotate(-90 58 68.9)">20pF</text>
<text x="60.6" y="67.6" transform="rotate(-90 60.6 67.6)">50V</text>
<text x="65.7" y="69.6" transform="rotate(-90 65.7 69.6)">0.1uF</text>
<text x="68.2" y="67.6" transform="rotate(-90 68.2 67.6)">50V</text>
<text x="164.7" y="68.9" transform="rotate(-90 164.7 68.9)">20pF</text>
<text x="167.3" y="67.6" transform="rotate(-90 167.3 67.6)">50V</text>
<text x="47.9" y="79.5" transform="rotate(-90 47.9 79.5)">PESD5V0S1BL</text>
<text x="152" y="79.5" transform="rotate(-90 152 79.5)">PESD5V0S1BL</text>
<text x="177.8" y="136.7">J1</text>
<text x="279.4" y="185">B36</text>
<text x="261.7" y="187.5">NC(STR), BEAD(BOX)</text>
<text x="177.8" y="195.2">CLT-120-02-F-D-K-TR</text>
<text x="302.3" y="192.6">B37</text>
<text x="302.3" y="197.7">NC(BOX), BEAD(STR)</text>
<text x="261.7" y="202.8">NC(STR), BEAD(BOX)</text>
<text x="279.4" y="200.2">B3</text>
<text x="120.9" y="207.9">C3</text>
<text x="147.4" y="207.9">C4</text>
<text x="120.9" y="210.9">22uF 10V</text>
<text x="147.4" y="210.4">10uF 50V</text>
<text x="348" y="212.9">C2</text>
<text x="348" y="215.5">10uF 50V</text>
<text x="30.5" y="243.4">TP3</text>
<text x="30.5" y="251">TP4</text>
<text x="193.1" y="253.6">PCB</text>
<text x="30.5" y="258.7">TP5</text>
<text x="30.5" y="266.3">TP6</text>
<text x="154.6" y="267.3" transform="rotate(-90 154.6 267.3)">R573</text>
<text x="157.1" y="267.3" transform="rotate(-90 157.1 267.3)">R574</text>
<text x="159.6" y="267.3" transform="rotate(-90 159.6 267.3)">R575</text>
<text x="162.2" y="267.3" transform="rotate(-90 162.2 267.3)">R576</text>
<text x="154.6" y="276.7" transform="rotate(-90 154.6 276.7)">1.5K</text>
<text x="157.1" y="276.7" transform="rotate(-90 157.1 276.7)">1.5K</text>
<text x="159.6" y="276.7" transform="rotate(-90 159.6 276.7)">1.5K</text>
<text x="162.2" y="276.7" transform="rotate(-90 162.2 276.7)">1.5K</text>
</g>
<g font-size="2.3" fill="#f00">
<text x="117.4" y="50.3">NRST</text>
<text x="68.9" y="147.7">[6] UART4_TX</text>
<text x="69.6" y="145.4">[6] UART4_CTS</text>
<text x="274.9" y="144.1">POWER_ON_PMIC</text>
<text x="274.9" y="146.9">NRST</text>
<text x="316" y="145.4">POWER_ON_PMIC</text>
<text x="316" y="147.9">NRST [6,8,11,13]</text>
<text x="338.1" y="145.4">[8]</text>
<text x="68.9" y="152.7">[6] UART4_RTS</text>
<text x="68.9" y="155.3">[6] UART5_TX</text>
<text x="69.6" y="150.5">[6] UART4_RX</text>
<text x="314.8" y="153">SPI4_MISO [6]</text>
<text x="316.3" y="150.2">SPI4_SCK [6]</text>
<text x="316.3" y="155.3">SPI4_NSS [6]</text>
<text x="68.9" y="160.4">[6] I2C2_SCL</text>
<text x="68.9" y="158.1">[6] UART5_RX</text>
<text x="97.1" y="159.3">I2C2_SCL</text>
<text x="97.1" y="161.9">I2C2_SDA</text>
<text x="316.3" y="160.4">I2S2_WS [6]</text>
<text x="316.3" y="157.8">SPI4_MOSI [6]</text>
<text x="68.9" y="165.4">[6] I2C5_SCL</text>
<text x="70.1" y="163.2">[6] I2C2_SDA</text>
<text x="97.1" y="164.4">I2C5_SCL</text>
<text x="97.1" y="167">I2C5_SDA</text>
<text x="316.3" y="162.9">I2S2_CK [6]</text>
<text x="316.3" y="168">I2S2_SDO [6]</text>
<text x="317.8" y="165.7">I2S2_SDI</text>
<text x="329.2" y="165.7">[6]</text>
<text x="70.1" y="168.2">[6] I2C5_SDA</text>
<text x="71.4" y="170.8">[6] STM-PC0</text>
<text x="71.4" y="173.3">[6] STM-PG2</text>
<text x="316" y="170.8">STM-PG7 [6]</text>
<text x="316" y="173.3">STM-PE0 [6]</text>
<text x="71.4" y="175.9">[6] STM-PG3</text>
<text x="71.4" y="178.4">[6] STM-PG4</text>
<text x="316" y="175.9">STM-PG10 [6]</text>
<text x="316" y="178.4">STM-PE1 [6]</text>
<text x="71.4" y="180.9">[6] STM-PG5</text>
<text x="71.4" y="183.5">[6] STM-PG6</text>
<text x="316" y="180.9">STM-PE3 [6]</text>
<text x="316" y="183.5">STM-PF11 [6]</text>
<text x="127.6" y="278.7">I2C2_SCL</text>
<text x="127.6" y="281.3">I2C2_SDA</text>
<text x="127.6" y="283.8">I2C5_SCL</text>
<text x="127.6" y="286.3">I2C5_SDA</text>
</g>
<g font-size="2.3" fill="#004080">
<text x="179.1" y="143.3">1</text>
<text x="213.4" y="143.3">2</text>
<text x="179.1" y="145.9">3</text>
<text x="179.1" y="148.4">5</text>
<text x="213.4" y="145.9">4</text>
<text x="213.4" y="148.4">6</text>
<text x="179.1" y="151">7</text>
<text x="179.1" y="153.5">9</text>
<text x="212.1" y="153.5">10</text>
<text x="213.4" y="151">8</text>
<text x="179.1" y="156">11</text>
<text x="179.1" y="158.6">13</text>
<text x="179.1" y="161.1">15</text>
<text x="212.1" y="156">12</text>
<text x="212.1" y="158.6">14</text>
<text x="212.1" y="161.1">16</text>
<text x="179.1" y="163.7">17</text>
<text x="179.1" y="166.2">19</text>
<text x="212.1" y="163.7">18</text>
<text x="212.1" y="166.2">20</text>
<text x="179.1" y="168.7">21</text>
<text x="179.1" y="171.3">23</text>
<text x="179.1" y="173.8">25</text>
<text x="212.1" y="168.7">22</text>
<text x="212.1" y="171.3">24</text>
<text x="212.1" y="173.8">26</text>
<text x="179.1" y="176.4">27</text>
<text x="179.1" y="178.9">29</text>
<text x="212.1" y="176.4">28</text>
<text x="212.1" y="178.9">30</text>
<text x="179.1" y="181.4">31</text>
<text x="179.1" y="184">33</text>
<text x="212.1" y="181.4">32</text>
<text x="212.1" y="184">34</text>
<text x="179.1" y="186.5">35</text>
<text x="179.1" y="189.1">37</text>
<text x="179.1" y="191.6">39</text>
<text x="212.1" y="186.5">36</text>
<text x="212.1" y="189.1">38</text>
<text x="212.1" y="191.6">40</text>
</g>
<g font-size="1.8">
<text x="44" y="1.9">5</text>
<text x="127" y="1.9">4</text>
<text x="209.9" y="1.9">3</text>
<text x="292.9" y="1.9">2</text>
<text x="375.8" y="1.9">1</text>
<text x=".7" y="40.6">D</text>
<text x="418" y="40.6">D</text>
<text x=".7" y="113.6">C</text>
<text x="418" y="113.6">C</text>
<text x=".7" y="186.6">B</text>
<text x="418" y="186.6">B</text>
<text x=".7" y="259.5">A</text>
<text x="418" y="259.5">A</text>
<text x="44" y="296.3">5</text>
<text x="127" y="296.3">4</text>
<text x="209.9" y="296.3">3</text>
<text x="292.9" y="296.3">2</text>
<text x="375.8" y="296.3">1</text>
</g>
</svg>
